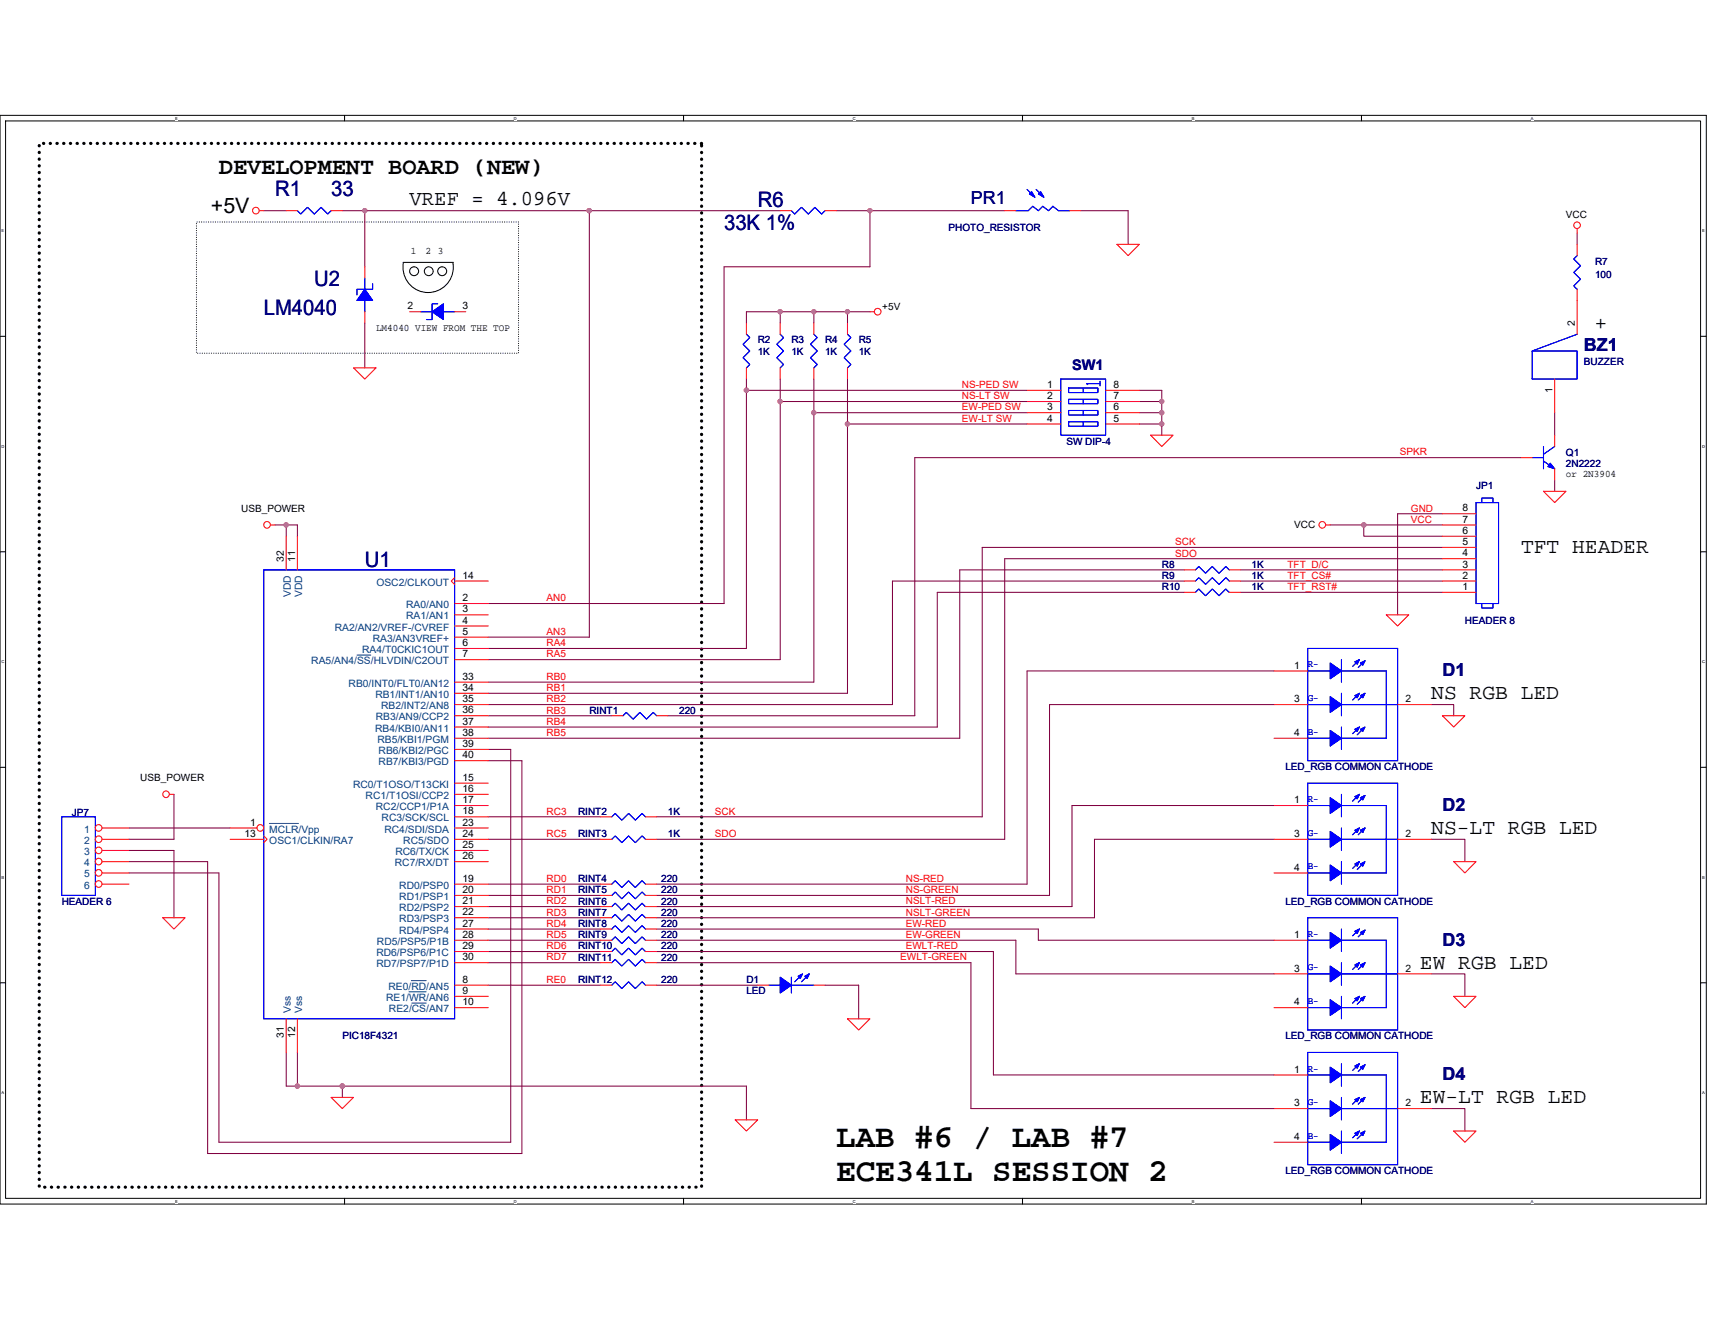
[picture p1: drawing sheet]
<svg xmlns="http://www.w3.org/2000/svg" width="279mm" height="216mm" viewBox="0 0 279 216" stroke-linecap="round" stroke-linejoin="round" font-family="sans-serif">
<path d="M0 18.8h278v177.4h-278zM.9 19.7h276.2v175.6h-276.2z" fill="none" stroke="#000" stroke-width=".16"/>
<g fill="#fff">
<path d="M28.5 18.9h.4v.7h-.4z"/>
<path d="M28.5 195.4h.4v.7h-.4z"/>
</g>
<path d="M56.1 18.8v.9M56.1 195.3v.9" fill="none" stroke="#000" stroke-width=".17"/>
<g fill="#fff">
<path d="M83.7 18.9h.5v.7h-.5z"/>
<path d="M83.7 195.4h.5v.7h-.5z"/>
</g>
<path d="M111.4 18.8v.9M111.4 195.3v.9" fill="none" stroke="#000" stroke-width=".17"/>
<g fill="#fff">
<path d="M139 18.9h.4v.7h-.4z"/>
<path d="M139 195.4h.4v.7h-.4z"/>
</g>
<path d="M166.6 18.8v.9M166.6 195.3v.9" fill="none" stroke="#000" stroke-width=".17"/>
<g fill="#fff">
<path d="M194.2 18.9h.4v.7h-.4z"/>
<path d="M194.2 195.4h.4v.7h-.4z"/>
</g>
<path d="M221.8 18.8v.9M221.8 195.3v.9" fill="none" stroke="#000" stroke-width=".17"/>
<g fill="#fff">
<path d="M249.4 18.9h.4v.7h-.4z"/>
<path d="M249.4 195.4h.4v.7h-.4z"/>
<path d="M.2 37.3h.5v.7h-.5z"/>
<path d="M277.3 37.3h.4v.7h-.4z"/>
<path d="M.2 72.3h.5v.8h-.5z"/>
<path d="M277.3 72.3h.4v.8h-.4z"/>
</g>
<path d="M0 54.8h.9M277.1 54.8h.9" fill="none" stroke="#000" stroke-width=".17"/>
<g fill="#fff">
<path d="M.2 107.5h.5v.7h-.5z"/>
<path d="M277.3 107.5h.4v.7h-.4z"/>
</g>
<path d="M0 89.9h.9M277.1 89.9h.9" fill="none" stroke="#000" stroke-width=".17"/>
<g fill="#fff">
<path d="M.2 142.6h.5v.7h-.5z"/>
<path d="M277.3 142.6h.4v.7h-.4z"/>
</g>
<path d="M0 125h.9M277.1 125h.9" fill="none" stroke="#000" stroke-width=".17"/>
<g fill="#fff">
<path d="M.2 177.7h.4v.7h-.4z"/>
<path d="M277.3 177.7h.4v.7h-.4z"/>
</g>
<g fill="none" stroke="#000" stroke-width=".17">
<path d="M65.7 42.8h8.2M73.8 42.9a4.1 4.1 0 0 1-4 4.8 4.1 4.1 0 0 1-4.1-4.8M0 160.1h.9M277.1 160.1h.9"/>
<circle cx="67.5" cy="44.2" r=".73"/>
<circle cx="69.9" cy="44.2" r=".72"/>
<circle cx="72" cy="44.2" r=".73"/>
</g>
<path d="M32 36.2h52.5v21.4h-52.5z" fill="none" stroke="#000" stroke-width=".17" stroke-dasharray="0 .3"/>
<path d="M6.4 23.4h107.9v170h-107.9z" fill="none" stroke="#000" stroke-width=".53" stroke-dasharray="0 1.1"/>
<g fill="none" stroke="#800040" stroke-width=".17">
<path d="M43 34.3h3.6M55.8 34.3h3.6M59.4 34.3v9.2M59.4 34.3h36.6M96 34.3h31.1M96 34.3v69.5h-16.5M136.2 34.3h5.5M141.7 34.3v9.2h-23.7v54.8h-38.5M141.7 34.3h22M176.1 34.3h7.7v5.5M256.9 38v1.8M59.4 52.6v7.3"/>
<path d="M127.1 50.8h5.5M127.1 50.8h-5.5v1.8M127.1 50.8v1.8M132.6 50.8v1.8M132.6 50.8h5.5M138.1 50.8v1.8M138.1 50.8h3.6M121.6 61.8v1.8M121.6 63.6v42.1h-42.1M121.6 63.6h45.7M127.1 65.4v42.1h-47.6M127.1 61.8v3.6"/>
<path d="M127.1 65.4h40.2M132.6 67.2h34.7M132.6 61.8v49.3h-53.1M138.1 61.8v7.3M138.1 69.1h29.2M138.1 69.1v43.9h-58.6M185.6 63.6h3.7v1.8M185.6 67.2h3.7M185.6 69.1h3.7M185.6 65.4h3.7M189.3 65.4v1.8M189.3 67.2v1.9"/>
<path d="M189.3 69.1v1.8M247.8 74.6h-98.8v42h-40.2M253.3 78.2v1.9M253.3 67.2v3.7M44.8 85.5h1.8M46.6 85.5v1.9M46.6 85.5h1.9v1.9M192.9 92.9h-36.5v27.4h-76.9M192.9 96.5h-40.2v22h-73.2M192.9 94.7h-47.5v20.1h-65.9M202.1 94.7h32.9M202.1 96.5h32.9"/>
<path d="M202.1 92.9h32.9M216.7 85.5h5.5M222.2 85.5v1.9h12.8M222.2 85.5h12.8M235 83.7h-7.3v16.5M235 91h-71.3v45.8h-56.7M235 89.2h-75v43.9h-53M79.5 116.6h20.2M207.6 114.8h-36.6v31.1h-64M207.6 109.3h-40.3v34.8h-60.3M233.2 114.8h3.6v1.8M21 138.6h7.3v10.9"/>
<path d="M21 134.9h16.5M28.3 129.4v7.4h-7.3M79.5 122.1h3.7v64h-47.5v-43.9h-14.7M79.5 124h5.5v64h-51.2v-47.6h-12.8M79.5 136.8h18.3M79.5 133.1h18.3M207.6 131.3h-33v16.4h-67.6M207.6 136.8h-29.3v12.7h-71.3M233.2 136.8h5.5v3.6M79.5 144.1h18.3M79.5 145.9h18.3M79.5 147.7h18.3"/>
<path d="M79.5 149.5h18.3M79.5 151.4h18.3M79.5 153.2h18.3M79.5 155h18.3M79.5 156.9h18.3M107 151.4h62.2v1.8h38.4M107 153.2h58.5v5.5h42.1M107 155h54.8v20.2h45.8M107 156.9h51.2v23.7h49.4M233.2 158.7h5.5v3.6M46.6 171.5v5.5h1.9M48.5 177h7.3"/>
<path d="M48.5 171.5v5.5M55.8 177h65.8v5.5M55.8 177v1.8M79.5 160.5h18.3M107 160.5h16.4M134.4 160.5h5.5v5.5M233.2 180.6h5.5v3.7"/>
</g>
<g fill="#f0f" stroke="#f0f" stroke-width=".17">
<circle cx="55.8" cy="177" r=".36"/>
<circle cx="59.4" cy="34.3" r=".35"/>
<circle cx="96" cy="34.3" r=".35"/>
<circle cx="132.6" cy="67.2" r=".36"/>
<circle cx="189.3" cy="65.4" r=".35"/>
<circle cx="138.1" cy="69.1" r=".35"/>
<circle cx="189.3" cy="69.1" r=".35"/>
<circle cx="189.3" cy="67.2" r=".36"/>
<circle cx="127.1" cy="50.8" r=".36"/>
<circle cx="132.6" cy="50.8" r=".35"/>
<circle cx="138.1" cy="50.8" r=".35"/>
<circle cx="121.6" cy="63.6" r=".36"/>
<circle cx="127.1" cy="65.4" r=".36"/>
<circle cx="48.4" cy="177" r=".36"/>
<circle cx="46.6" cy="85.5" r=".36"/>
<circle cx="222.2" cy="85.5" r=".36"/>
<circle cx="141.7" cy="34.3" r=".35"/>
</g>
<g fill="none" stroke="#f00" stroke-width=".17">
<path d="M42.2 34.3h.8M182 39.8h3.6l-1.8 1.9zM256.9 37.3v.7M57.6 59.9h3.7l-1.9 1.9zM141.7 50.8h.8M167.3 63.6h5.5M167.3 65.4h5.5M167.3 67.2h5.5M167.3 69.1h5.5M180.1 63.6h5.5M180.1 65.4h5.5M180.1 67.2h5.5"/>
<path d="M180.1 69.1h5.5M187.5 70.9h3.6l-1.8 1.8zM44.1 85.5h.7M192.9 96.5h1.9M200.3 96.5h1.8M216 85.5h.7M235 96.5h5.5M235 94.7h5.5M235 92.9h5.5M235 91h5.5M235 89.2h5.5M235 87.4h5.5"/>
<path d="M235 85.5h5.5M235 83.7h5.5M251.5 80.1h3.6l-1.8 1.8zM225.8 100.2h3.7l-1.8 1.8zM235 116.6h3.7l-1.9 1.9zM27.6 129.4h.7M26.5 149.5h3.7l-1.9 1.9zM236.8 140.4h3.7l-1.8 1.8zM54 178.8h3.6l-1.8 1.8zM138.1 166h3.6l-1.8 1.8zM236.8 162.3h3.7l-1.8 1.9zM119.8 182.5h3.6l-1.8 1.8z"/>
<path d="M236.8 184.3h3.7l-1.8 1.8z"/>
<circle cx="41.7" cy="34.3" r=".54"/>
<circle cx="256.9" cy="36.7" r=".54"/>
<circle cx="143" cy="50.8" r=".54"/>
<circle cx="43.5" cy="85.5" r=".54"/>
<circle cx="215.4" cy="85.5" r=".54"/>
<circle cx="27" cy="129.4" r=".53"/>
</g>
<g fill="none" stroke="#00f" stroke-width=".17">
<path d="M172.8 61.8h7.3v9.1h-7.3zM174.1 63.2h4.8v.8h-4.8zM174.1 65.1h4.8v.7h-4.8zM174.1 66.9h4.8v.7h-4.8zM174.1 68.7h4.8v.7h-4.8zM176.5 63.2v.8M176.5 65.1v.7M176.5 66.9v.7M176.5 68.7v.7M179.2 62.5h-2.2l.2 .2M179.2 62.1v.8M194.8 96.5l.5-.5 1.1 1.1 1.1-1.1 1.1 1.1 1.1-1.1 .6 .5"/>
<path d="M240.5 81.9h3.6v16.4h-3.6zM241.4 81.9v-.7h1.8v.7M241.4 98.3v.8h1.8v-.8M10.1 133.1h5.4v12.8h-5.4z"/>
</g>
<circle cx="16.1" cy="134.9" r=".54" fill="#fff" stroke="#f00" stroke-width=".17"/>
<path d="M16.6 134.9h4.4" fill="none" stroke="#f00" stroke-width=".17"/>
<circle cx="16.1" cy="136.7" r=".54" fill="#fff" stroke="#f00" stroke-width=".17"/>
<path d="M16.6 136.8h4.4" fill="none" stroke="#f00" stroke-width=".17"/>
<circle cx="16.1" cy="138.6" r=".54" fill="#fff" stroke="#f00" stroke-width=".17"/>
<path d="M16.6 138.6h4.4" fill="none" stroke="#f00" stroke-width=".17"/>
<circle cx="16.1" cy="140.4" r=".54" fill="#fff" stroke="#f00" stroke-width=".17"/>
<path d="M16.6 140.4h4.4" fill="none" stroke="#f00" stroke-width=".17"/>
<circle cx="16.1" cy="142.2" r=".54" fill="#fff" stroke="#f00" stroke-width=".17"/>
<path d="M16.6 142.2h4.4" fill="none" stroke="#f00" stroke-width=".17"/>
<circle cx="16.1" cy="144" r=".54" fill="#fff" stroke="#f00" stroke-width=".17"/>
<g fill="none" stroke="#f00" stroke-width=".17">
<path d="M163.7 34.3h1.8M174.3 34.3h1.8M256.9 39.8v1.9M59.4 50.8v1.8M59.4 43.5v1.8M66.7 50.8h1.9M74.1 50.8h1.8M127.1 52.6v1.9M127.1 59.9v1.9M256.9 47.1v7.4M253.3 61.8v5.4M97.8 136.8h1.9"/>
<path d="M105.2 136.8h1.8M207.6 131.3h5.4M207.6 136.8h5.4M227.7 136.8h5.5M16.6 144.1h4.4M97.8 153.2h1.9M97.8 151.4h1.9M97.8 145.9h1.9M105.2 153.2h1.8M105.2 151.4h1.8M105.2 145.9h1.8M207.6 142.2h5.4"/>
<path d="M97.8 160.5h1.9M105.2 160.5h1.8M123.4 160.5h1.9M132.6 160.5h1.8M207.6 175.2h5.4M207.6 180.6h5.4M207.6 186.1h5.4M227.7 180.6h5.5"/>
</g>
<g fill="#00f" stroke="#00f" stroke-width=".17">
<path d="M216.7 130l1.8 1.3-1.8 1.2z" fill-rule="evenodd"/>
<path d="M220.7 129.8l.8-.4-.4 .8z" fill-rule="evenodd"/>
<path d="M221.6 130l.8-.4-.4 .7z" fill-rule="evenodd"/>
<path d="M216.7 135.5l1.8 1.3-1.8 1.2z" fill-rule="evenodd"/>
<path d="M216.7 140.9l1.8 1.3-1.8 1.3z" fill-rule="evenodd"/>
<path d="M220.7 135.3l.8-.4-.4 .8z" fill-rule="evenodd"/>
<path d="M221.6 135.3l.8-.4-.4 .8z" fill-rule="evenodd"/>
<path d="M220.7 140.8l.8-.4-.4 .7z" fill-rule="evenodd"/>
<path d="M221.6 140.8l.8-.4-.4 .7z" fill-rule="evenodd"/>
<path d="M216.7 130l1.8 1.3-1.8 1.2z" fill-rule="evenodd"/>
<path d="M220.7 129.8l.8-.4-.4 .8z" fill-rule="evenodd"/>
<path d="M221.6 130l.8-.4-.4 .7z" fill-rule="evenodd"/>
<path d="M216.7 135.5l1.8 1.3-1.8 1.2z" fill-rule="evenodd"/>
<path d="M216.7 140.9l1.8 1.3-1.8 1.3z" fill-rule="evenodd"/>
<path d="M220.7 135.3l.8-.4-.4 .8z" fill-rule="evenodd"/>
<path d="M221.6 135.3l.8-.4-.4 .8z" fill-rule="evenodd"/>
<path d="M220.7 140.8l.8-.4-.4 .7z" fill-rule="evenodd"/>
<path d="M221.6 140.8l.8-.4-.4 .7z" fill-rule="evenodd"/>
<path d="M127.1 159.2l1.8 1.3-1.8 1.3z" fill-rule="evenodd"/>
<path d="M131.1 159.1l.7-.4-.3 .7z" fill-rule="evenodd"/>
<path d="M130 159.1l.7-.4-.3 .7z" fill-rule="evenodd"/>
<path d="M127.1 159.2l1.8 1.3-1.8 1.3z" fill-rule="evenodd"/>
<path d="M131.1 159.1l.7-.4-.3 .7z" fill-rule="evenodd"/>
<path d="M130 159.1l.7-.4-.3 .7z" fill-rule="evenodd"/>
<path d="M168.1 31.2l.5 1-.9-.6z" fill-rule="evenodd"/>
<path d="M169.5 31.2l.6 1-.9-.6z" fill-rule="evenodd"/>
<path d="M168.1 31.2l.5 1-.9-.6z" fill-rule="evenodd"/>
<path d="M169.5 31.2l.6 1-.9-.6z" fill-rule="evenodd"/>
<path d="M70.4 50.8l1.8-1.3v2.6z" fill-rule="evenodd"/>
<path d="M70.4 50.8l1.8-1.3v2.6z" fill-rule="evenodd"/>
<path d="M216.7 173.9l1.8 1.3-1.8 1.2z" fill-rule="evenodd"/>
<path d="M220.7 173.7l.8-.4-.4 .8z" fill-rule="evenodd"/>
<path d="M221.6 173.9l.8-.4-.4 .7z" fill-rule="evenodd"/>
<path d="M216.7 179.4l1.8 1.2-1.8 1.3z" fill-rule="evenodd"/>
<path d="M216.7 184.8l1.8 1.3-1.8 1.3z" fill-rule="evenodd"/>
<path d="M220.7 179.2l.8-.4-.4 .7z" fill-rule="evenodd"/>
<path d="M221.6 179.2l.8-.4-.4 .7z" fill-rule="evenodd"/>
<path d="M220.7 184.7l.8-.4-.4 .7z" fill-rule="evenodd"/>
<path d="M221.6 184.7l.8-.4-.4 .7z" fill-rule="evenodd"/>
<path d="M216.7 173.9l1.8 1.3-1.8 1.2z" fill-rule="evenodd"/>
<path d="M220.7 173.7l.8-.4-.4 .8z" fill-rule="evenodd"/>
<path d="M221.6 173.9l.8-.4-.4 .7z" fill-rule="evenodd"/>
<path d="M216.7 179.4l1.8 1.2-1.8 1.3z" fill-rule="evenodd"/>
<path d="M216.7 184.8l1.8 1.3-1.8 1.3z" fill-rule="evenodd"/>
<path d="M220.7 179.2l.8-.4-.4 .7z" fill-rule="evenodd"/>
<path d="M221.6 179.2l.8-.4-.4 .7z" fill-rule="evenodd"/>
<path d="M220.7 184.7l.8-.4-.4 .7z" fill-rule="evenodd"/>
<path d="M221.6 184.7l.8-.4-.4 .7z" fill-rule="evenodd"/>
<path d="M59.4 47.1l1.3 1.9h-2.6z" fill-rule="evenodd"/>
<path d="M59.4 47.1l1.3 1.9h-2.6z" fill-rule="evenodd"/>
</g>
<g fill="none" stroke="#00f" stroke-width=".17">
<path d="M165.5 34.3h2l.8-.7 .9 .7 .7-.7 .9 .7 .7-.7 .9 .7h1.9M167.3 30.9l1.1 1.1M168.8 30.9l1.1 1.1M59.4 49v1.8M59.4 45.3v1.8M60.7 46.2v.9h-2.6v.9M68.6 50.8h1.8M71.3 49.5h-.9v2.6h-.9M72.2 50.8h1.9M127.1 54.5l.6 .5-1.1 1.1 1.1 1.1-1.1 1.1 1.1 1.1-.6 .5M249.6 57.2h7.3v4.6h-7.3zM256.9 54.5l-7.3 2.7"/>
<path d="M256.9 41.7l-.5 .5 1.1 1.1-1.1 1.1 1.1 1.1-1.1 1.1 .5 .5M43 92.9h31.1v73.1h-31.1zM99.7 136.8l.5-.6 1.1 1.1 1.1-1.1 1.1 1.1 1.1-1.1 .6 .6M213 127.6h14.7v18.3h-14.7zM213 131.3h12.8v10.9h-12.8M213 136.8h14.7M218.5 129.4v3.7M218.5 134.9v3.7M221.5 134.9l-1.1 1.1M221.5 129.4l-1.1 1.1M222.4 134.9l-1.1 1.1M222.4 129.6l-1.1 1.1"/>
<path d="M99.7 153.2l.5-.5 1.1 1.1 1.1-1.1 1.1 1.1 1.1-1.1 .6 .5M99.7 151.4l.5-.6 1.1 1.1 1.1-1.1 1.1 1.1 1.1-1.1 .6 .6M99.7 145.9l.5-.5 1.1 1.1 1.1-1.1 1.1 1.1 1.1-1.1 .6 .5M128.9 159.2v2.6M130.6 158.9l-1.1 1.1M131.7 158.9l-1.1 1.1M218.5 140.4v3.7M221.5 140.4l-1.1 1.1M222.2 140.6l-1.1 1.1M99.7 160.5l.5-.5 1.1 1.1 1.1-1.1 1.1 1.1 1.1-1.1 .6 .5M125.3 160.5h1.8M128.9 160.5h3.7"/>
<path d="M213 171.5h14.7v18.3h-14.7zM213 175.2h12.8v10.9h-12.8M218.5 173.3v3.7M218.5 178.8v3.7M221.5 178.8l-1.1 1.1M221.5 173.3l-1.1 1.1M222.4 178.8l-1.1 1.1M222.4 173.5l-1.1 1.1M213 180.6h14.7M218.5 184.3v3.7M221.5 184.3l-1.1 1.1M222.2 184.5l-1.1 1.1"/>
</g>
<circle cx="42.4" cy="134.9" r=".54" fill="#fff" stroke="#f00" stroke-width=".17"/>
<g fill="none" stroke="#f00" stroke-width=".17">
<path d="M46.6 34.3h1.9M54 34.3h1.8M127.1 34.3h1.8M134.4 34.3h1.8M121.6 52.6v1.9M121.6 59.9v1.9M132.6 52.6v1.9M132.6 59.9v1.9M138.1 52.6v1.9M138.1 59.9v1.9M247.8 74.6h1.8M253.3 70.9v1.8"/>
<path d="M253.3 76.4v1.8M46.6 87.4v5.5M48.5 87.4v5.5M74.1 98.3h5.4M74.1 94.1l-.6 .6 .6 .5M74.1 94.7h5.4M192.9 92.9h1.9M192.9 94.7h1.9M200.3 92.9h1.8M200.3 94.7h1.8M74.1 100.2h5.4M74.1 102h5.4"/>
<path d="M74.1 103.8h5.4M74.1 105.7h5.4M74.1 107.5h5.4M74.1 111.1h5.4M74.1 113h5.4M74.1 114.8h5.4M74.1 116.6h5.4M74.1 118.5h5.4M99.7 116.6h1.8M107 116.6h1.8M207.6 109.3h5.4M207.6 114.8h5.4"/>
<path d="M227.7 114.8h5.5M37.5 134.9h4.4M37.5 136.8h5.5M43 136.2l.5 .6-.5 .5M74.1 120.3h5.4M74.1 122.1h5.4M74.1 124h5.4M74.1 138.6h5.4M74.1 136.8h5.4M74.1 134.9h5.4M74.1 133.1h5.4M74.1 131.3h5.4"/>
<path d="M74.1 129.4h5.4M74.1 127.6h5.4M97.8 133.1h1.9M105.2 133.1h1.8M207.6 120.3h5.4M74.1 144.1h5.4M74.1 145.9h5.4M74.1 147.7h5.4M74.1 149.5h5.4M74.1 151.4h5.4M74.1 153.2h5.4M74.1 155h5.4"/>
<path d="M74.1 156.9h5.4M74.1 140.4h5.4M97.8 144.1h1.9M97.8 149.5h1.9M97.8 147.7h1.9M97.8 156.9h1.9M97.8 155h1.9M105.2 144.1h1.8M105.2 149.5h1.8M105.2 147.7h1.8M105.2 156.9h1.8M105.2 155h1.8"/>
<path d="M207.6 153.2h5.4M207.6 158.7h5.4M227.7 158.7h5.5M46.6 166v5.5M48.5 166v5.5M74.1 160.5h5.4M74.1 162.3h5.4M74.1 164.2h5.4M207.6 164.2h5.4"/>
</g>
<path d="M58.2 106.7h2.2M43.9 134.2h4.7M67 159.8h2.4M66.6 161.6h2.8M67.1 163.4h2.3" fill="none" stroke="#004080" stroke-width=".16"/>
<g fill="none" stroke="#00f" stroke-width=".17">
<path d="M48.5 34.3l.5 .6 1.1-1.1 1.1 1.1 1.1-1.1 1.1 1.1 .6-.6M128.9 34.3l.6 .6 1.1-1.1 1.1 1.1 1.1-1.1 1.1 1.1 .5-.6M121.6 54.5l.6 .5-1.1 1.1 1.1 1.1-1.1 1.1 1.1 1.1-.6 .5M132.6 54.5l.5 .5-1.1 1.1 1.1 1.1-1.1 1.1 1.1 1.1-.5 .5M138.1 54.5l.5 .5-1.1 1.1 1.1 1.1-1.1 1.1 1.1 1.1-.5 .5M249.6 74.6h1.9M251.5 75.1l1.8 1.3M251.5 72.7v3.7M253.3 72.7l-1.8 1.3M194.8 92.9l.5-.6 1.1 1.1 1.1-1.1 1.1 1.1 1.1-1.1 .6 .6M194.8 94.7l.5-.6 1.1 1.1 1.1-1.1 1.1 1.1 1.1-1.1 .6 .6M101.5 116.6l.5-.5 1.1 1.1 1.1-1.1 1.1 1.1 1.1-1.1 .6 .5"/>
<path d="M213 105.7h14.7v18.3h-14.7zM213 109.3h12.8v11h-12.8M213 114.8h14.7M218.5 107.5v3.6M218.5 113v3.6M218.5 118.5v3.6M221.5 113l-1.1 1.1M221.5 107.5l-1.1 1.1M221.5 118.5l-1.1 1M222.2 118.6l-1.1 1.1M222.4 113l-1.1 1.1M222.4 107.7l-1.1 1.1"/>
<path d="M99.7 133.1l.5-.6 1.1 1.1 1.1-1.1 1.1 1.1 1.1-1.1 .6 .6M99.7 144.1l.5-.6 1.1 1.1 1.1-1.1 1.1 1.1 1.1-1.1 .6 .6M99.7 149.5l.5-.5 1.1 1.1 1.1-1.1 1.1 1.1 1.1-1.1 .6 .5M99.7 147.7l.5-.5 1.1 1.1 1.1-1.1 1.1 1.1 1.1-1.1 .6 .5M99.7 156.9l.5-.6 1.1 1.1 1.1-1.1 1.1 1.1 1.1-1.1 .6 .6M99.7 155l.5-.5 1.1 1.1 1.1-1.1 1.1 1.1 1.1-1.1 .6 .5M213 149.5h14.7v18.3h-14.7zM213 153.2h12.8v11h-12.8M213 158.7h14.7M218.5 151.4v3.6M218.5 156.9v3.6M221.5 156.9l-1.1 1.1"/>
<path d="M221.5 151.4l-1.1 1.1M222.4 156.9l-1.1 1.1M222.4 151.6l-1.1 1.1M218.5 162.3v3.7M221.5 162.3l-1.1 1.1M222.2 162.5l-1.1 1.1"/>
</g>
<g fill="#00f" stroke="#00f" stroke-width=".17">
<path d="M252.6 75.5l.7 .9-1.1-.4z" fill-rule="evenodd"/>
<path d="M252.6 75.5l.7 .9-1.1-.4z" fill-rule="evenodd"/>
<path d="M216.7 151.9l1.8 1.3-1.8 1.3z" fill-rule="evenodd"/>
<path d="M220.7 151.7l.8-.3-.4 .7z" fill-rule="evenodd"/>
<path d="M221.6 151.9l.8-.3-.4 .7z" fill-rule="evenodd"/>
<path d="M216.7 157.4l1.8 1.3-1.8 1.3z" fill-rule="evenodd"/>
<path d="M216.7 162.9l1.8 1.3-1.8 1.3z" fill-rule="evenodd"/>
<path d="M220.7 157.2l.8-.3-.4 .7z" fill-rule="evenodd"/>
<path d="M221.6 157.2l.8-.3-.4 .7z" fill-rule="evenodd"/>
<path d="M220.7 162.7l.8-.4-.4 .8z" fill-rule="evenodd"/>
<path d="M221.6 162.7l.8-.4-.4 .8z" fill-rule="evenodd"/>
<path d="M216.7 151.9l1.8 1.3-1.8 1.3z" fill-rule="evenodd"/>
<path d="M220.7 151.7l.8-.3-.4 .7z" fill-rule="evenodd"/>
<path d="M221.6 151.9l.8-.3-.4 .7z" fill-rule="evenodd"/>
<path d="M216.7 157.4l1.8 1.3-1.8 1.3z" fill-rule="evenodd"/>
<path d="M216.7 162.9l1.8 1.3-1.8 1.3z" fill-rule="evenodd"/>
<path d="M220.7 157.2l.8-.3-.4 .7z" fill-rule="evenodd"/>
<path d="M221.6 157.2l.8-.3-.4 .7z" fill-rule="evenodd"/>
<path d="M220.7 162.7l.8-.4-.4 .8z" fill-rule="evenodd"/>
<path d="M221.6 162.7l.8-.4-.4 .8z" fill-rule="evenodd"/>
<path d="M216.7 108l1.8 1.3-1.8 1.3z" fill-rule="evenodd"/>
<path d="M220.7 107.8l.8-.3-.4 .7z" fill-rule="evenodd"/>
<path d="M221.6 108l.8-.3-.4 .7z" fill-rule="evenodd"/>
<path d="M216.7 113.5l1.8 1.3-1.8 1.3z" fill-rule="evenodd"/>
<path d="M216.7 119l1.8 1.3-1.8 1.3z" fill-rule="evenodd"/>
<path d="M220.7 113.3l.8-.3-.4 .7z" fill-rule="evenodd"/>
<path d="M221.6 113.3l.8-.3-.4 .7z" fill-rule="evenodd"/>
<path d="M220.7 118.8l.8-.3-.4 .7z" fill-rule="evenodd"/>
<path d="M221.6 118.8l.8-.3-.4 .7z" fill-rule="evenodd"/>
<path d="M216.7 108l1.8 1.3-1.8 1.3z" fill-rule="evenodd"/>
<path d="M220.7 107.8l.8-.3-.4 .7z" fill-rule="evenodd"/>
<path d="M221.6 108l.8-.3-.4 .7z" fill-rule="evenodd"/>
<path d="M216.7 113.5l1.8 1.3-1.8 1.3z" fill-rule="evenodd"/>
<path d="M216.7 119l1.8 1.3-1.8 1.3z" fill-rule="evenodd"/>
<path d="M220.7 113.3l.8-.3-.4 .7z" fill-rule="evenodd"/>
<path d="M221.6 113.3l.8-.3-.4 .7z" fill-rule="evenodd"/>
<path d="M220.7 118.8l.8-.3-.4 .7z" fill-rule="evenodd"/>
<path d="M221.6 118.8l.8-.3-.4 .7z" fill-rule="evenodd"/>
</g>
<g fill="#f0f" stroke="#f0f" stroke-width=".17">
<circle cx="55.8" cy="177" r=".36"/>
<circle cx="59.4" cy="34.3" r=".35"/>
<circle cx="96" cy="34.3" r=".35"/>
<circle cx="132.6" cy="67.2" r=".36"/>
<circle cx="189.3" cy="65.4" r=".35"/>
<circle cx="138.1" cy="69.1" r=".35"/>
<circle cx="189.3" cy="69.1" r=".35"/>
<circle cx="189.3" cy="67.2" r=".36"/>
<circle cx="127.1" cy="50.8" r=".36"/>
<circle cx="132.6" cy="50.8" r=".35"/>
<circle cx="138.1" cy="50.8" r=".35"/>
<circle cx="121.6" cy="63.6" r=".36"/>
<circle cx="127.1" cy="65.4" r=".36"/>
<circle cx="48.4" cy="177" r=".36"/>
<circle cx="46.6" cy="85.5" r=".36"/>
<circle cx="222.2" cy="85.5" r=".36"/>
<circle cx="141.7" cy="34.3" r=".35"/>
</g>
<g font-size="5.3">
<text x="136.2" y="186.9">LAB #6 / LAB #7</text>
<text x="136.2" y="192.4">ECE341L SESSION 2</text>
</g>
<text font-size="3.8" x="35.7" y="28.4">DEVELOPMENT BOARD (NEW)</text>
<g font-size="3.5">
<text x="34.4" y="34.7">+5V</text>
<text x="66.7" y="33.4">VREF = 4.096V</text>
<text x="261.7" y="53.7" transform="rotate(-90 261.7 53.7)">+</text>
<text x="247.8" y="90.1">TFT HEADER</text>
<text x="233.2" y="113.9">NS RGB LED</text>
<text x="233.2" y="135.9">NS-LT RGB LED</text>
<text x="231.3" y="157.8">EW RGB LED</text>
<text x="231.3" y="179.7">EW-LT RGB LED</text>
</g>
<g font-size="3.5" fill="#000080">
<text x="44.8" y="32">R1</text>
<text x="54" y="32">33</text>
<text x="123.4" y="33.8">R6</text>
<text x="118" y="37.4">33K 1%</text>
<text x="51.2" y="46.6">U2</text>
<text x="43" y="51.4">LM4040</text>
<text x="59.4" y="92.3">U1</text>
</g>
<g font-size="2.9" fill="#000080">
<text x="158.2" y="33.3">PR1</text>
<text x="258" y="57.2">BZ1</text>
<text x="235" y="110.2">D1</text>
<text x="235" y="132.1">D2</text>
<text x="235" y="154.1">D3</text>
<text x="235" y="176">D4</text>
</g>
<text font-size="2.4" fill="#000080" x="174.6" y="60.3">SW1</text>
<g font-size="1.7">
<text x="66.4" y="50.4">2</text>
<text x="75.3" y="50.4">3</text>
<text x="256.6" y="53.2" transform="rotate(-90 256.6 53.2)">2</text>
<text x="170.6" y="63.2">1</text>
<text x="170.6" y="65">2</text>
<text x="181.4" y="63.2">8</text>
<text x="181.4" y="65">7</text>
<text x="252.9" y="64" transform="rotate(-90 252.9 64)">1</text>
<text x="170.6" y="66.9">3</text>
<text x="170.6" y="68.7">4</text>
<text x="181.4" y="66.9">6</text>
<text x="181.4" y="68.7">5</text>
<text x="238.3" y="83.3">8</text>
<text x="238.3" y="88.8">5</text>
<text x="238.3" y="87">6</text>
<text x="238.3" y="85.2">7</text>
<text x="46.2" y="91.6" transform="rotate(-90 46.2 91.6)">32</text>
<text x="48.1" y="91.6" transform="rotate(-90 48.1 91.6)">11</text>
<text x="75.3" y="94.3">14</text>
<text x="238.3" y="94.3">2</text>
<text x="238.3" y="92.5">3</text>
<text x="238.3" y="90.7">4</text>
<text x="75.3" y="98">2</text>
<text x="75.3" y="99.8">3</text>
<text x="75.3" y="101.6">4</text>
<text x="238.3" y="96.1">1</text>
<text x="75.3" y="103.4">5</text>
<text x="75.3" y="105.3">6</text>
<text x="75.3" y="107.1">7</text>
<text x="75.3" y="110.8">33</text>
<text x="75.3" y="112.6">34</text>
<text x="210.8" y="108.9">1</text>
<text x="75.3" y="118.1">37</text>
<text x="75.3" y="119.9">38</text>
<text x="75.3" y="114.4">35</text>
<text x="75.3" y="116.2">36</text>
<text x="210.8" y="114.4">3</text>
<text x="210.8" y="119.9">4</text>
<text x="229" y="114.4">2</text>
<text x="75.3" y="121.7">39</text>
<text x="75.3" y="123.6">40</text>
<text x="75.3" y="129.1">16</text>
<text x="75.3" y="127.2">15</text>
<text x="75.3" y="130.9">17</text>
<text x="210.8" y="130.9">1</text>
<text x="39.8" y="136.4">13</text>
<text x="40.8" y="134.5">1</text>
<text x="75.3" y="132.7">18</text>
<text x="75.3" y="136.4">24</text>
<text x="75.3" y="134.5">23</text>
<text x="210.8" y="136.4">3</text>
<text x="229" y="136.4">2</text>
<text x="75.3" y="138.2">25</text>
<text x="75.3" y="140">26</text>
<text x="75.3" y="143.7">19</text>
<text x="210.8" y="141.9">4</text>
<text x="75.3" y="145.5">20</text>
<text x="75.3" y="147.3">21</text>
<text x="75.3" y="149.2">22</text>
<text x="75.3" y="154.7">29</text>
<text x="75.3" y="151">27</text>
<text x="75.3" y="152.8">28</text>
<text x="210.8" y="152.8">1</text>
<text x="75.3" y="156.5">30</text>
<text x="75.3" y="160.1">8</text>
<text x="75.3" y="162">9</text>
<text x="210.8" y="158.3">3</text>
<text x="229" y="158.3">2</text>
<text x="75.3" y="163.8">10</text>
<text x="210.8" y="163.8">4</text>
<text x="46.2" y="169.1" transform="rotate(-90 46.2 169.1)">31</text>
<text x="48.1" y="169.1" transform="rotate(-90 48.1 169.1)">12</text>
<text x="210.8" y="174.8">1</text>
<text x="210.8" y="180.3">3</text>
<text x="210.8" y="185.7">4</text>
<text x="229" y="180.3">2</text>
</g>
<g font-size="1.7" fill="#004080">
<text x="61.3" y="95.4">OSC2/CLKOUT</text>
<text x="47.4" y="97.3" transform="rotate(-90 47.4 97.3)">VDD</text>
<text x="49.2" y="97.3" transform="rotate(-90 49.2 97.3)">VDD</text>
<text x="66.2" y="99.1">RA0/AN0</text>
<text x="66.2" y="100.9">RA1/AN1</text>
<text x="54.5" y="102.7">RA2/AN2/VREF-/CVREF</text>
<text x="59" y="106.4">RA4/T0CKIC1OUT</text>
<text x="60.7" y="104.6">RA3/AN3VREF+</text>
<text x="50.7" y="108.2">RA5/AN4/SS/HLVDIN/C2OUT</text>
<text x="56.8" y="111.9">RB0/INT0/FLT0/AN12</text>
<text x="61.2" y="113.7">RB1/INT1/AN10</text>
<text x="61.1" y="119.2">RB4/KBI0/AN11</text>
<text x="61.2" y="117.4">RB3/AN9/CCP2</text>
<text x="62.1" y="115.5">RB2/INT2/AN8</text>
<text x="61.5" y="121">RB5/KBI1/PGM</text>
<text x="61.7" y="122.9">RB6/KBI2/PGC</text>
<text x="61.7" y="124.7">RB7/KBI3/PGD</text>
<text x="57.5" y="128.4">RC0/T1OSO/T13CKI</text>
<text x="59.6" y="130.2">RC1/T1OSI/CCP2</text>
<text x="61.2" y="132">RC2/CCP1/P1A</text>
<text x="13.7" y="135.7">1</text>
<text x="13.7" y="137.5">2</text>
<text x="43.9" y="135.7">MCLR/Vpp</text>
<text x="43.9" y="137.5">OSC1/CLKIN/RA7</text>
<text x="62.2" y="133.8">RC3/SCK/SCL</text>
<text x="62.6" y="135.7">RC4/SDI/SDA</text>
<text x="65.7" y="137.5">RC5/SDO</text>
<text x="13.7" y="139.3">3</text>
<text x="13.7" y="141.1">4</text>
<text x="13.7" y="143">5</text>
<text x="64.3" y="141.1">RC7/RX/DT</text>
<text x="64.4" y="139.3">RC6/TX/CK</text>
<text x="13.7" y="144.8">6</text>
<text x="65" y="144.8">RD0/PSP0</text>
<text x="65" y="146.6">RD1/PSP1</text>
<text x="65" y="148.5">RD2/PSP2</text>
<text x="61.3" y="155.8">RD6/PSP6/P1C</text>
<text x="61.4" y="153.9">RD5/PSP5/P1B</text>
<text x="65" y="150.3">RD3/PSP3</text>
<text x="65" y="152.1">RD4/PSP4</text>
<text x="61.3" y="157.6">RD7/PSP7/P1D</text>
<text x="63.3" y="161.3">RE0/RD/AN5</text>
<text x="47.4" y="165.1" transform="rotate(-90 47.4 165.1)">Vss</text>
<text x="49.2" y="165.1" transform="rotate(-90 49.2 165.1)">Vss</text>
<text x="62.9" y="163.1">RE1/WR/AN6</text>
<text x="63.4" y="164.9">RE2/CS/AN7</text>
</g>
<g font-size="1.6">
<text x="255.1" y="35.5">VCC</text>
<text x="66.9" y="41.5">1</text>
<text x="69.3" y="41.5">2 3</text>
<text x="61.3" y="53.9">LM4040 VIEW FROM THE TOP</text>
<text x="143.7" y="50.4">+5V</text>
<text x="255.1" y="77.7">or 2N3904</text>
<text x="39.3" y="83.4">USB_POWER</text>
<text x="210.9" y="86.1">VCC</text>
<text x="22.9" y="127.3">USB_POWER</text>
</g>
<g font-size="1.6" fill="#000080">
<text x="154.5" y="37.7">PHOTO_RESISTOR</text>
<text x="259.9" y="43.1">R7</text>
<text x="259.9" y="45.3">100</text>
<text x="123.4" y="55.9">R2</text>
<text x="123.4" y="57.8">1K</text>
<text x="128.9" y="55.9">R3</text>
<text x="128.9" y="57.8">1K</text>
<text x="134.4" y="55.9">R4</text>
<text x="134.4" y="57.8">1K</text>
<text x="139.9" y="55.9">R5</text>
<text x="139.9" y="57.8">1K</text>
<text x="258" y="59.4">BUZZER</text>
<text x="173.7" y="72.6">SW DIP-4</text>
<text x="255.1" y="74.2">Q1</text>
<text x="255.1" y="76.1">2N2222</text>
<text x="240.5" y="79.7">JP1</text>
<text x="189.3" y="92.5">R8</text>
<text x="189.3" y="94.3">R9</text>
<text x="203.9" y="92.5">1K</text>
<text x="203.9" y="94.3">1K</text>
<text x="189.3" y="96.2">R10</text>
<text x="203.9" y="96.2">1K</text>
<text x="238.7" y="101.7">HEADER 8</text>
<text x="96" y="116.3">RINT1</text>
<text x="110.6" y="116.3">220</text>
<text x="209.4" y="125.4">LED_RGB COMMON CATHODE</text>
<text x="11.7" y="132.9">JP7</text>
<text x="94.2" y="136.4">RINT3</text>
<text x="94.2" y="132.7">RINT2</text>
<text x="108.8" y="136.4">1K</text>
<text x="108.8" y="132.7">1K</text>
<text x="94.2" y="143.7">RINT4</text>
<text x="107.7" y="143.7">220</text>
<text x="10.1" y="147.4">HEADER 6</text>
<text x="94.2" y="145.5">RINT5</text>
<text x="94.2" y="149.2">RINT7</text>
<text x="94.2" y="147.4">RINT6</text>
<text x="107.7" y="145.5">220</text>
<text x="107.7" y="149.2">220</text>
<text x="107.7" y="147.4">220</text>
<text x="209.4" y="147.4">LED_RGB COMMON CATHODE</text>
<text x="94.2" y="152.9">RINT9</text>
<text x="94.2" y="151">RINT8</text>
<text x="94.2" y="154.7">RINT10</text>
<text x="107.7" y="154.7">220</text>
<text x="107.7" y="152.9">220</text>
<text x="107.7" y="151">220</text>
<text x="94.2" y="160.2">RINT12</text>
<text x="94.2" y="156.5">RINT11</text>
<text x="107.7" y="160.2">220</text>
<text x="107.7" y="156.5">220</text>
<text x="121.6" y="160.2">D1</text>
<text x="121.6" y="162">LED</text>
<text x="55.8" y="169.3">PIC18F4321</text>
<text x="209.4" y="169.3">LED_RGB COMMON CATHODE</text>
<text x="209.4" y="191.3">LED_RGB COMMON CATHODE</text>
</g>
<g font-size="1.6" fill="#f00">
<text x="156.7" y="65.1">NS-LT SW</text>
<text x="156.7" y="63.2">NS-PED SW</text>
<text x="156.7" y="66.9">EW-PED SW</text>
<text x="156.7" y="68.7">EW-LT SW</text>
<text x="228" y="74.2">SPKR</text>
<text x="229.9" y="83.4">GND</text>
<text x="191.5" y="88.8">SCK</text>
<text x="229.9" y="85.2">VCC</text>
<text x="191.5" y="90.7">SDO</text>
<text x="209.8" y="94.3">TFT_CS#</text>
<text x="209.8" y="92.5">TFT_D/C</text>
<text x="89" y="98">AN0</text>
<text x="209.8" y="96.2">TFT_RST#</text>
<text x="89" y="103.5">AN3</text>
<text x="89" y="105.3">RA4</text>
<text x="89" y="107.1">RA5</text>
<text x="89" y="110.8">RB0</text>
<text x="89" y="112.6">RB1</text>
<text x="89" y="119.9">RB5</text>
<text x="89" y="118.1">RB4</text>
<text x="89" y="116.3">RB3</text>
<text x="89" y="114.4">RB2</text>
<text x="89" y="132.7">RC3</text>
<text x="89" y="136.4">RC5</text>
<text x="116.5" y="132.7">SCK</text>
<text x="116.5" y="136.4">SDO</text>
<text x="89" y="143.7">RD0</text>
<text x="147.6" y="143.7">NS-RED</text>
<text x="89" y="145.5">RD1</text>
<text x="89" y="147.4">RD2</text>
<text x="89" y="149.2">RD3</text>
<text x="147.6" y="145.5">NS-GREEN</text>
<text x="147.6" y="147.4">NSLT-RED</text>
<text x="147.6" y="149.2">NSLT-GREEN</text>
<text x="89" y="151">RD4</text>
<text x="89" y="152.8">RD5</text>
<text x="89" y="154.7">RD6</text>
<text x="147.6" y="151">EW-RED</text>
<text x="147.6" y="152.8">EW-GREEN</text>
<text x="147.6" y="154.7">EWLT-RED</text>
<text x="89" y="156.5">RD7</text>
<text x="89" y="160.2">RE0</text>
<text x="146.7" y="156.5">EWLT-GREEN</text>
</g>
<g font-size="1.6" fill="#00f">
<text x="213" y="108.8">R-</text>
<text x="213" y="114.2">G-</text>
<text x="213" y="119.7">B-</text>
<text x="213" y="130.7">R-</text>
<text x="213" y="136.2">G-</text>
<text x="213" y="141.7">B-</text>
<text x="213" y="152.7">R-</text>
<text x="213" y="158.1">G-</text>
<text x="213" y="163.6">B-</text>
<text x="213" y="174.6">R-</text>
<text x="213" y="180.1">G-</text>
<text x="213" y="185.6">B-</text>
</g>
<g font-size=".7">
<text x="28.5" y="19.5">E</text>
<text x="83.7" y="19.5">D</text>
<text x="139" y="19.5">C</text>
<text x="194.2" y="19.5">B</text>
<text x="249.4" y="19.5">A</text>
<text x=".2" y="37.8">E</text>
<text x="277.3" y="37.8">E</text>
<text x=".2" y="72.9">D</text>
<text x="277.3" y="72.9">D</text>
<text x=".2" y="108.1">C</text>
<text x="277.3" y="108.1">C</text>
<text x=".2" y="143.2">B</text>
<text x="277.3" y="143.2">B</text>
<text x=".2" y="178.3">A</text>
<text x="277.3" y="178.3">A</text>
<text x="28.5" y="196">E</text>
<text x="83.7" y="196">D</text>
<text x="139" y="196">C</text>
<text x="194.2" y="196">B</text>
<text x="249.4" y="196">A</text>
</g>
</svg>
